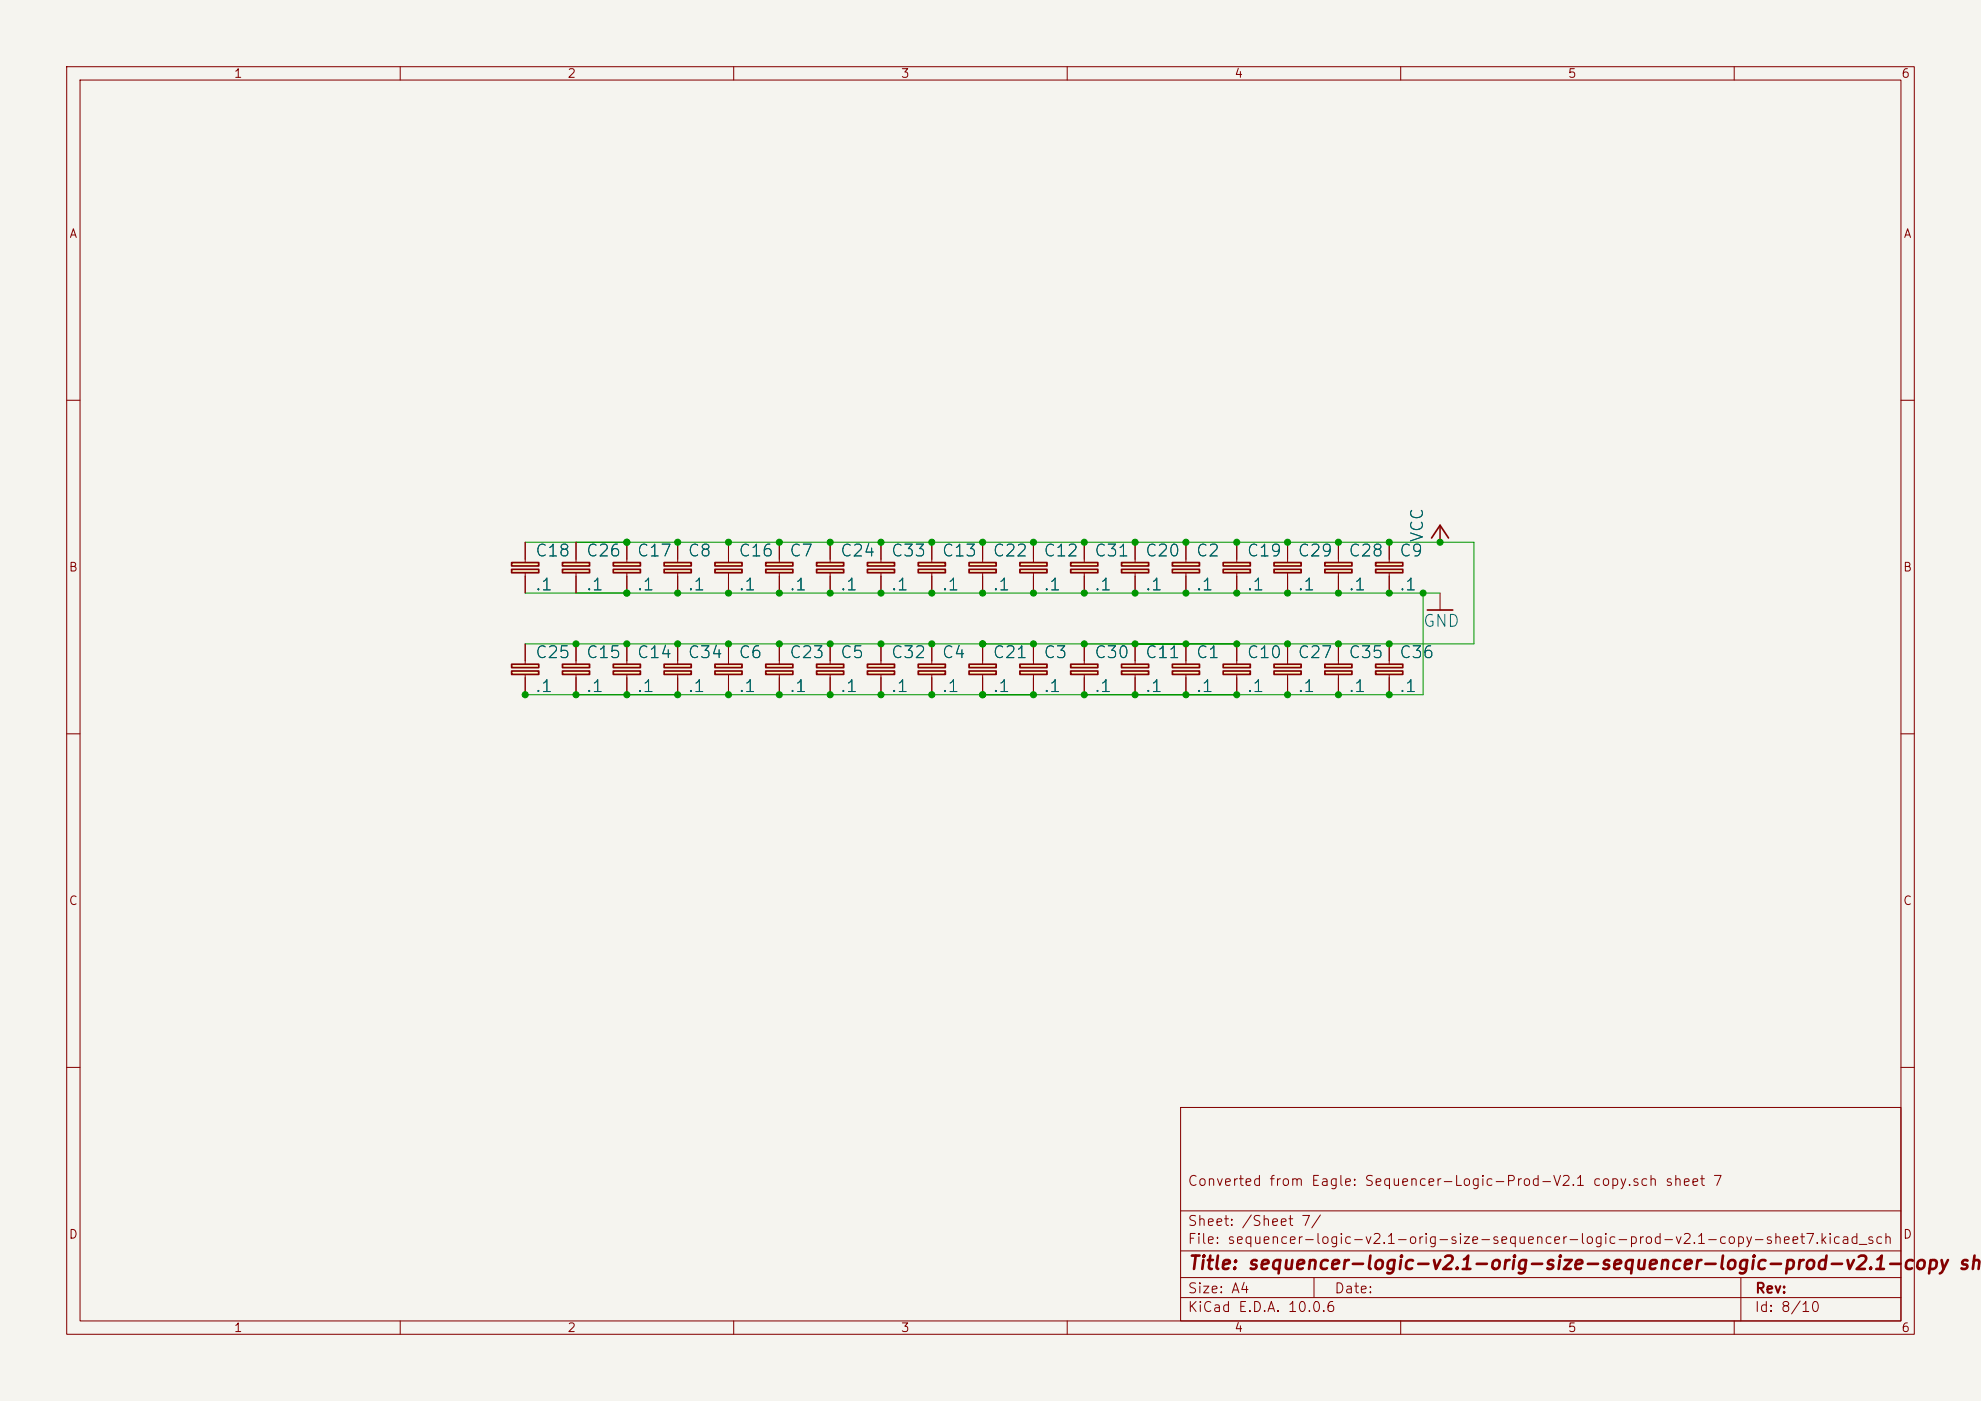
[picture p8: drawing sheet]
<svg xmlns="http://www.w3.org/2000/svg" width="297mm" height="210mm" viewBox="0 0 297 210" stroke-linecap="round" stroke-linejoin="round" font-family="sans-serif">
<path d="M0 0h297v210h-297z" fill="#f5f4ef" stroke="#f5f4ef" stroke-width=".15"/>
<g fill="none" stroke="#840000" stroke-width=".15">
<path d="M10 10h277v190h-277zM12 12h273v186h-273zM60 10v2M110 10v2M160 10v2M210 10v2M260 10v2M10 60h2M285 60h2M10 110h2M285 110h2M10 160h2"/>
<path d="M177 166h108v32h-108zM285 160h2M60 198v2M110 198v2M160 198v2M177 194.5h108M177 191.5h108M177 187.5h108M177 181.5h108M197 191.5v3M210 198v2M260 198v2"/>
<path d="M261 191.5v6.5"/>
</g>
<g fill="#ffffc2">
<path d="M107.2 84.3h4.1v.5h-4.1z"/>
<path d="M107.2 85.3h4.1v.6h-4.1z"/>
</g>
<path d="M107.2 84.3h4.1v.5h-4.1zM107.2 85.3h4.1v.6h-4.1z" fill="none" stroke="#840000" stroke-width=".25"/>
<path d="M109.2 81.3v3M109.2 85.9v3" fill="none" stroke="#840000" stroke-width=".15"/>
<g fill="#ffffc2">
<path d="M76.7 99.6h4.1v.5h-4.1z"/>
<path d="M76.7 100.6h4.1v.5h-4.1z"/>
</g>
<path d="M76.7 99.6h4.1v.5h-4.1zM76.7 100.6h4.1v.5h-4.1z" fill="none" stroke="#840000" stroke-width=".25"/>
<path d="M78.7 96.5v3.1M78.7 101.1v3" fill="none" stroke="#840000" stroke-width=".15"/>
<g fill="#ffffc2">
<path d="M191 99.6h4.1v.5h-4.1z"/>
<path d="M191 100.6h4.1v.5h-4.1z"/>
</g>
<path d="M191 99.6h4.1v.5h-4.1zM191 100.6h4.1v.5h-4.1z" fill="none" stroke="#840000" stroke-width=".25"/>
<path d="M193 96.5v3.1M193 101.1v3" fill="none" stroke="#840000" stroke-width=".15"/>
<g fill="#ffffc2">
<path d="M91.9 99.6h4.1v.5h-4.1z"/>
<path d="M91.9 100.6h4.1v.5h-4.1z"/>
</g>
<path d="M91.9 99.6h4.1v.5h-4.1zM91.9 100.6h4.1v.5h-4.1z" fill="none" stroke="#840000" stroke-width=".25"/>
<path d="M94 96.5v3.1M94 101.1v3" fill="none" stroke="#840000" stroke-width=".15"/>
<g fill="#ffffc2">
<path d="M84.3 84.3h4.1v.5h-4.1z"/>
<path d="M84.3 85.3h4.1v.6h-4.1z"/>
</g>
<path d="M84.3 84.3h4.1v.5h-4.1zM84.3 85.3h4.1v.6h-4.1z" fill="none" stroke="#840000" stroke-width=".25"/>
<path d="M86.4 81.3v3M86.4 85.9v3" fill="none" stroke="#840000" stroke-width=".15"/>
<g fill="#ffffc2">
<path d="M76.7 84.3h4.1v.5h-4.1z"/>
<path d="M76.7 85.3h4.1v.6h-4.1z"/>
</g>
<path d="M76.7 84.3h4.1v.5h-4.1zM76.7 85.3h4.1v.6h-4.1z" fill="none" stroke="#840000" stroke-width=".25"/>
<path d="M78.7 81.3v3M78.7 85.9v3" fill="none" stroke="#840000" stroke-width=".15"/>
<g fill="#ffffc2">
<path d="M91.9 84.3h4.1v.5h-4.1z"/>
<path d="M91.9 85.3h4.1v.6h-4.1z"/>
</g>
<path d="M91.9 84.3h4.1v.5h-4.1zM91.9 85.3h4.1v.6h-4.1z" fill="none" stroke="#840000" stroke-width=".25"/>
<path d="M94 81.3v3M94 85.9v3" fill="none" stroke="#840000" stroke-width=".15"/>
<g fill="#ffffc2">
<path d="M175.8 99.6h4v.5h-4z"/>
<path d="M175.8 100.6h4v.5h-4z"/>
</g>
<path d="M175.8 99.6h4v.5h-4zM175.8 100.6h4v.5h-4z" fill="none" stroke="#840000" stroke-width=".25"/>
<path d="M177.8 96.5v3.1M177.8 101.1v3" fill="none" stroke="#840000" stroke-width=".15"/>
<g fill="#ffffc2">
<path d="M183.4 99.6h4.1v.5h-4.1z"/>
<path d="M183.4 100.6h4.1v.5h-4.1z"/>
</g>
<path d="M183.4 99.6h4.1v.5h-4.1zM183.4 100.6h4.1v.5h-4.1z" fill="none" stroke="#840000" stroke-width=".25"/>
<path d="M185.4 96.5v3.1M185.4 101.1v3" fill="none" stroke="#840000" stroke-width=".15"/>
<g fill="#ffffc2">
<path d="M183.4 84.3h4.1v.5h-4.1z"/>
<path d="M183.4 85.3h4.1v.6h-4.1z"/>
</g>
<path d="M183.4 84.3h4.1v.5h-4.1zM183.4 85.3h4.1v.6h-4.1zM214 91.4h3.8" fill="none" stroke="#840000" stroke-width=".25"/>
<path d="M185.4 81.3v3M185.4 85.9v3M215.9 88.9v2.5" fill="none" stroke="#840000" stroke-width=".15"/>
<g fill="#ffffc2">
<path d="M175.8 84.3h4v.5h-4z"/>
<path d="M175.8 85.3h4v.6h-4z"/>
</g>
<path d="M175.8 84.3h4v.5h-4zM175.8 85.3h4v.6h-4z" fill="none" stroke="#840000" stroke-width=".25"/>
<path d="M177.8 81.3v3M177.8 85.9v3" fill="none" stroke="#840000" stroke-width=".15"/>
<g fill="#ffffc2">
<path d="M168.1 99.6h4.1v.5h-4.1z"/>
<path d="M168.1 100.6h4.1v.5h-4.1z"/>
</g>
<path d="M168.1 99.6h4.1v.5h-4.1zM168.1 100.6h4.1v.5h-4.1z" fill="none" stroke="#840000" stroke-width=".25"/>
<path d="M170.2 96.5v3.1M170.2 101.1v3" fill="none" stroke="#840000" stroke-width=".15"/>
<g fill="#ffffc2">
<path d="M191 84.3h4.1v.5h-4.1z"/>
<path d="M191 85.3h4.1v.6h-4.1z"/>
</g>
<path d="M191 84.3h4.1v.5h-4.1zM191 85.3h4.1v.6h-4.1z" fill="none" stroke="#840000" stroke-width=".25"/>
<path d="M193 81.3v3M193 85.9v3" fill="none" stroke="#840000" stroke-width=".15"/>
<g fill="#ffffc2">
<path d="M198.6 99.6h4.1v.5h-4.1z"/>
<path d="M198.6 100.6h4.1v.5h-4.1z"/>
</g>
<path d="M198.6 99.6h4.1v.5h-4.1zM198.6 100.6h4.1v.5h-4.1z" fill="none" stroke="#840000" stroke-width=".25"/>
<path d="M200.7 96.5v3.1M200.7 101.1v3" fill="none" stroke="#840000" stroke-width=".15"/>
<g fill="#ffffc2">
<path d="M168.1 84.3h4.1v.5h-4.1z"/>
<path d="M168.1 85.3h4.1v.6h-4.1z"/>
</g>
<path d="M168.1 84.3h4.1v.5h-4.1zM168.1 85.3h4.1v.6h-4.1z" fill="none" stroke="#840000" stroke-width=".25"/>
<path d="M170.2 81.3v3M170.2 85.9v3" fill="none" stroke="#840000" stroke-width=".15"/>
<g fill="#ffffc2">
<path d="M160.5 84.3h4.1v.5h-4.1z"/>
<path d="M160.5 85.3h4.1v.6h-4.1z"/>
</g>
<path d="M160.5 84.3h4.1v.5h-4.1zM160.5 85.3h4.1v.6h-4.1z" fill="none" stroke="#840000" stroke-width=".25"/>
<path d="M162.6 81.3v3M162.6 85.9v3" fill="none" stroke="#840000" stroke-width=".15"/>
<g fill="#ffffc2">
<path d="M206.2 99.6h4.1v.5h-4.1z"/>
<path d="M206.2 100.6h4.1v.5h-4.1z"/>
</g>
<path d="M206.2 99.6h4.1v.5h-4.1zM206.2 100.6h4.1v.5h-4.1z" fill="none" stroke="#840000" stroke-width=".25"/>
<path d="M208.3 96.5v3.1M208.3 101.1v3" fill="none" stroke="#840000" stroke-width=".15"/>
<g fill="#ffffc2">
<path d="M160.5 99.6h4.1v.5h-4.1z"/>
<path d="M160.5 100.6h4.1v.5h-4.1z"/>
</g>
<path d="M160.5 99.6h4.1v.5h-4.1zM160.5 100.6h4.1v.5h-4.1z" fill="none" stroke="#840000" stroke-width=".25"/>
<path d="M162.6 96.5v3.1M162.6 101.1v3" fill="none" stroke="#840000" stroke-width=".15"/>
<g fill="#ffffc2">
<path d="M152.9 99.6h4.1v.5h-4.1z"/>
<path d="M152.9 100.6h4.1v.5h-4.1z"/>
</g>
<path d="M152.9 99.6h4.1v.5h-4.1zM152.9 100.6h4.1v.5h-4.1z" fill="none" stroke="#840000" stroke-width=".25"/>
<path d="M154.9 96.5v3.1M154.9 101.1v3" fill="none" stroke="#840000" stroke-width=".15"/>
<g fill="#ffffc2">
<path d="M198.6 84.3h4.1v.5h-4.1z"/>
<path d="M198.6 85.3h4.1v.6h-4.1z"/>
</g>
<path d="M198.6 84.3h4.1v.5h-4.1zM198.6 85.3h4.1v.6h-4.1z" fill="none" stroke="#840000" stroke-width=".25"/>
<path d="M200.7 81.3v3M200.7 85.9v3" fill="none" stroke="#840000" stroke-width=".15"/>
<g fill="#ffffc2">
<path d="M206.2 84.3h4.1v.5h-4.1z"/>
<path d="M206.2 85.3h4.1v.6h-4.1z"/>
</g>
<path d="M206.2 84.3h4.1v.5h-4.1zM206.2 85.3h4.1v.6h-4.1z" fill="none" stroke="#840000" stroke-width=".25"/>
<path d="M208.3 81.3v3M208.3 85.9v3" fill="none" stroke="#840000" stroke-width=".15"/>
<g fill="#ffffc2">
<path d="M152.9 84.3h4.1v.5h-4.1z"/>
<path d="M152.9 85.3h4.1v.6h-4.1z"/>
</g>
<path d="M152.9 84.3h4.1v.5h-4.1zM152.9 85.3h4.1v.6h-4.1zM214.6 80.6l1.3-1.9 1.3 1.9" fill="none" stroke="#840000" stroke-width=".25"/>
<path d="M215.9 78.7v2.6M154.9 81.3v3M154.9 85.9v3" fill="none" stroke="#840000" stroke-width=".15"/>
<g fill="#ffffc2">
<path d="M122.4 99.6h4.1v.5h-4.1z"/>
<path d="M122.4 100.6h4.1v.5h-4.1z"/>
</g>
<path d="M122.4 99.6h4.1v.5h-4.1zM122.4 100.6h4.1v.5h-4.1z" fill="none" stroke="#840000" stroke-width=".25"/>
<path d="M124.5 96.5v3.1M124.5 101.1v3" fill="none" stroke="#840000" stroke-width=".15"/>
<g fill="#ffffc2">
<path d="M145.3 99.6h4.1v.5h-4.1z"/>
<path d="M145.3 100.6h4.1v.5h-4.1z"/>
</g>
<path d="M145.3 99.6h4.1v.5h-4.1zM145.3 100.6h4.1v.5h-4.1z" fill="none" stroke="#840000" stroke-width=".25"/>
<path d="M147.3 96.5v3.1M147.3 101.1v3" fill="none" stroke="#840000" stroke-width=".15"/>
<g fill="#ffffc2">
<path d="M84.3 99.6h4.1v.5h-4.1z"/>
<path d="M84.3 100.6h4.1v.5h-4.1z"/>
</g>
<path d="M84.3 99.6h4.1v.5h-4.1zM84.3 100.6h4.1v.5h-4.1z" fill="none" stroke="#840000" stroke-width=".25"/>
<path d="M86.4 96.5v3.1M86.4 101.1v3" fill="none" stroke="#840000" stroke-width=".15"/>
<g fill="#ffffc2">
<path d="M114.8 84.3h4.1v.5h-4.1z"/>
<path d="M114.8 85.3h4.1v.6h-4.1z"/>
</g>
<path d="M114.8 84.3h4.1v.5h-4.1zM114.8 85.3h4.1v.6h-4.1z" fill="none" stroke="#840000" stroke-width=".25"/>
<path d="M116.8 81.3v3M116.8 85.9v3" fill="none" stroke="#840000" stroke-width=".15"/>
<g fill="#ffffc2">
<path d="M114.8 99.6h4.1v.5h-4.1z"/>
<path d="M114.8 100.6h4.1v.5h-4.1z"/>
</g>
<path d="M114.8 99.6h4.1v.5h-4.1zM114.8 100.6h4.1v.5h-4.1z" fill="none" stroke="#840000" stroke-width=".25"/>
<path d="M116.8 96.5v3.1M116.8 101.1v3" fill="none" stroke="#840000" stroke-width=".15"/>
<g fill="#ffffc2">
<path d="M130 84.3h4.1v.5h-4.1z"/>
<path d="M130 85.3h4.1v.6h-4.1z"/>
</g>
<path d="M130 84.3h4.1v.5h-4.1zM130 85.3h4.1v.6h-4.1z" fill="none" stroke="#840000" stroke-width=".25"/>
<path d="M132.1 81.3v3M132.1 85.9v3" fill="none" stroke="#840000" stroke-width=".15"/>
<g fill="#ffffc2">
<path d="M137.7 84.3h4v.5h-4z"/>
<path d="M137.7 85.3h4v.6h-4z"/>
</g>
<path d="M137.7 84.3h4v.5h-4zM137.7 85.3h4v.6h-4z" fill="none" stroke="#840000" stroke-width=".25"/>
<path d="M139.7 81.3v3M139.7 85.9v3" fill="none" stroke="#840000" stroke-width=".15"/>
<g fill="#ffffc2">
<path d="M99.6 84.3h4v.5h-4z"/>
<path d="M99.6 85.3h4v.6h-4z"/>
</g>
<path d="M99.6 84.3h4v.5h-4zM99.6 85.3h4v.6h-4z" fill="none" stroke="#840000" stroke-width=".25"/>
<path d="M101.6 81.3v3M101.6 85.9v3" fill="none" stroke="#840000" stroke-width=".15"/>
<g fill="#ffffc2">
<path d="M145.3 84.3h4.1v.5h-4.1z"/>
<path d="M145.3 85.3h4.1v.6h-4.1z"/>
</g>
<path d="M145.3 84.3h4.1v.5h-4.1zM145.3 85.3h4.1v.6h-4.1z" fill="none" stroke="#840000" stroke-width=".25"/>
<path d="M147.3 81.3v3M147.3 85.9v3" fill="none" stroke="#840000" stroke-width=".15"/>
<g fill="#ffffc2">
<path d="M130 99.6h4.1v.5h-4.1z"/>
<path d="M130 100.6h4.1v.5h-4.1z"/>
</g>
<path d="M130 99.6h4.1v.5h-4.1zM130 100.6h4.1v.5h-4.1z" fill="none" stroke="#840000" stroke-width=".25"/>
<path d="M132.1 96.5v3.1M132.1 101.1v3" fill="none" stroke="#840000" stroke-width=".15"/>
<g fill="#ffffc2">
<path d="M99.6 99.6h4v.5h-4z"/>
<path d="M99.6 100.6h4v.5h-4z"/>
</g>
<path d="M99.6 99.6h4v.5h-4zM99.6 100.6h4v.5h-4z" fill="none" stroke="#840000" stroke-width=".25"/>
<path d="M101.6 96.5v3.1M101.6 101.1v3" fill="none" stroke="#840000" stroke-width=".15"/>
<g fill="#ffffc2">
<path d="M107.2 99.6h4.1v.5h-4.1z"/>
<path d="M107.2 100.6h4.1v.5h-4.1z"/>
</g>
<path d="M107.2 99.6h4.1v.5h-4.1zM107.2 100.6h4.1v.5h-4.1z" fill="none" stroke="#840000" stroke-width=".25"/>
<path d="M109.2 96.5v3.1M109.2 101.1v3" fill="none" stroke="#840000" stroke-width=".15"/>
<g fill="#ffffc2">
<path d="M122.4 84.3h4.1v.5h-4.1z"/>
<path d="M122.4 85.3h4.1v.6h-4.1z"/>
</g>
<path d="M122.4 84.3h4.1v.5h-4.1zM122.4 85.3h4.1v.6h-4.1z" fill="none" stroke="#840000" stroke-width=".25"/>
<path d="M124.5 81.3v3M124.5 85.9v3" fill="none" stroke="#840000" stroke-width=".15"/>
<g fill="#ffffc2">
<path d="M137.7 99.6h4v.5h-4z"/>
<path d="M137.7 100.6h4v.5h-4z"/>
</g>
<path d="M137.7 99.6h4v.5h-4zM137.7 100.6h4v.5h-4z" fill="none" stroke="#840000" stroke-width=".25"/>
<g fill="none" stroke="#840000" stroke-width=".15">
<path d="M215.9 78.7v2.6M78.7 81.3v2.5M78.7 86.4v2.5M78.7 96.5v2.6M86.4 81.3v2.5M86.4 86.4v2.5M86.4 96.5v2.6M94 81.3v2.5M94 86.4v2.5M94 96.5v2.6M101.6 81.3v2.5M101.6 86.4v2.5"/>
<path d="M101.6 96.5v2.6M109.2 81.3v2.5M109.2 86.4v2.5M109.2 96.5v2.6M116.8 81.3v2.5M116.8 86.4v2.5M116.8 96.5v2.6M124.5 81.3v2.5M124.5 86.4v2.5M124.5 96.5v2.6M132.1 81.3v2.5M132.1 86.4v2.5"/>
<path d="M132.1 96.5v2.6M139.7 81.3v2.5M139.7 86.4v2.5M139.7 96.5v3.1M147.3 81.3v2.5M147.3 86.4v2.5M147.3 96.5v2.6M154.9 81.3v2.5M154.9 86.4v2.5M154.9 96.5v2.6M162.6 81.3v2.5M162.6 86.4v2.5"/>
<path d="M162.6 96.5v2.6M170.2 81.3v2.5M170.2 86.4v2.5M170.2 96.5v2.6M177.8 81.3v2.5M177.8 86.4v2.5M177.8 96.5v2.6M185.4 81.3v2.5M185.4 86.4v2.5M185.4 96.5v2.6M193 81.3v2.5M193 86.4v2.5"/>
<path d="M193 96.5v2.6M200.7 81.3v2.5M200.7 86.4v2.5M200.7 96.5v2.6M208.3 81.3v2.5M208.3 86.4v2.5M208.3 96.5v2.6M78.7 101.6v2.5M86.4 101.6v2.5M94 101.6v2.5M101.6 101.6v2.5M109.2 101.6v2.5"/>
<path d="M116.8 101.6v2.5M124.5 101.6v2.5M132.1 101.6v2.5M139.7 101.1v3M147.3 101.6v2.5M154.9 101.6v2.5M162.6 101.6v2.5M170.2 101.6v2.5M177.8 101.6v2.5M185.4 101.6v2.5M193 101.6v2.5M200.7 101.6v2.5"/>
<path d="M208.3 101.6v2.5"/>
</g>
<path d="M78.7 81.3h142.3v15.2h-142.3M78.7 88.9h137.2M213.4 88.9v15.2h-134.7" fill="none" stroke="#009600" stroke-width=".15"/>
<g fill="#009600" stroke="#009600" stroke-width=".15">
<circle cx="200.7" cy="96.5" r=".46"/>
<circle cx="193" cy="104.1" r=".46"/>
<circle cx="200.7" cy="104.1" r=".46"/>
<circle cx="193" cy="96.5" r=".46"/>
<circle cx="208.3" cy="96.5" r=".46"/>
<circle cx="193" cy="81.3" r=".46"/>
<circle cx="193" cy="88.9" r=".46"/>
<circle cx="208.3" cy="104.1" r=".46"/>
<circle cx="200.7" cy="88.9" r=".46"/>
<circle cx="200.7" cy="81.3" r=".46"/>
<circle cx="208.3" cy="81.3" r=".46"/>
<circle cx="208.3" cy="88.9" r=".46"/>
<circle cx="213.4" cy="88.9" r=".46"/>
<circle cx="215.9" cy="81.3" r=".46"/>
<circle cx="116.8" cy="96.5" r=".46"/>
<circle cx="116.8" cy="88.9" r=".46"/>
<circle cx="116.8" cy="81.3" r=".46"/>
<circle cx="109.2" cy="81.3" r=".46"/>
<circle cx="101.6" cy="88.9" r=".46"/>
<circle cx="101.6" cy="81.3" r=".46"/>
<circle cx="109.2" cy="96.5" r=".46"/>
<circle cx="101.6" cy="104.1" r=".46"/>
<circle cx="109.2" cy="104.1" r=".46"/>
<circle cx="101.6" cy="96.5" r=".46"/>
<circle cx="109.2" cy="88.9" r=".46"/>
<circle cx="147.3" cy="96.5" r=".46"/>
<circle cx="139.7" cy="104.1" r=".46"/>
<circle cx="139.7" cy="96.5" r=".46"/>
<circle cx="132.1" cy="81.3" r=".46"/>
<circle cx="124.5" cy="88.9" r=".46"/>
<circle cx="124.5" cy="81.3" r=".46"/>
<circle cx="124.5" cy="104.1" r=".46"/>
<circle cx="116.8" cy="104.1" r=".46"/>
<circle cx="132.1" cy="96.5" r=".46"/>
<circle cx="147.3" cy="81.3" r=".46"/>
<circle cx="147.3" cy="88.9" r=".46"/>
<circle cx="139.7" cy="81.3" r=".46"/>
<circle cx="132.1" cy="88.9" r=".46"/>
<circle cx="139.7" cy="88.9" r=".46"/>
<circle cx="147.3" cy="104.1" r=".46"/>
<circle cx="124.5" cy="96.5" r=".46"/>
<circle cx="132.1" cy="104.1" r=".46"/>
<circle cx="154.9" cy="81.3" r=".46"/>
<circle cx="154.9" cy="88.9" r=".46"/>
<circle cx="154.9" cy="104.1" r=".46"/>
<circle cx="154.9" cy="96.5" r=".46"/>
<circle cx="162.6" cy="104.1" r=".46"/>
<circle cx="162.6" cy="81.3" r=".46"/>
<circle cx="162.6" cy="88.9" r=".46"/>
<circle cx="177.8" cy="96.5" r=".46"/>
<circle cx="162.6" cy="96.5" r=".46"/>
<circle cx="177.8" cy="81.3" r=".46"/>
<circle cx="170.2" cy="81.3" r=".46"/>
<circle cx="170.2" cy="88.9" r=".46"/>
<circle cx="177.8" cy="88.9" r=".46"/>
<circle cx="185.4" cy="96.5" r=".46"/>
<circle cx="185.4" cy="104.1" r=".46"/>
<circle cx="177.8" cy="104.1" r=".46"/>
<circle cx="170.2" cy="104.1" r=".46"/>
<circle cx="170.2" cy="96.5" r=".46"/>
<circle cx="185.4" cy="88.9" r=".46"/>
<circle cx="185.4" cy="81.3" r=".46"/>
<circle cx="94" cy="81.3" r=".46"/>
<circle cx="94" cy="88.9" r=".46"/>
<circle cx="94" cy="96.5" r=".46"/>
<circle cx="86.4" cy="96.5" r=".46"/>
<circle cx="78.7" cy="104.1" r=".46"/>
<circle cx="86.4" cy="104.1" r=".46"/>
<circle cx="94" cy="104.1" r=".46"/>
</g>
<text font-size="2" fill="#840000" x="178" y="190.8">Title: sequencer-logic-v2.1-orig-size-sequencer-logic-prod-v2.1-copy she</text>
<g font-size="1.8" fill="#006464">
<text x="80.1" y="83.9">C18</text>
<text x="87.7" y="83.9">C26</text>
<text x="95.4" y="83.9">C17</text>
<text x="103" y="83.9">C8</text>
<text x="110.6" y="83.9">C16</text>
<text x="118.2" y="83.9">C7</text>
<text x="125.8" y="83.9">C24</text>
<text x="133.5" y="83.9">C33</text>
<text x="141.1" y="83.9">C13</text>
<text x="148.7" y="83.9">C22</text>
<text x="156.3" y="83.9">C12</text>
<text x="163.9" y="83.9">C31</text>
<text x="171.6" y="83.9">C20</text>
<text x="179.2" y="83.9">C2</text>
<text x="186.8" y="83.9">C19</text>
<text x="194.4" y="83.9">C29</text>
<text x="202" y="83.9">C28</text>
<text x="209.7" y="83.9">C9</text>
<text x="213.8" y="81.4" transform="rotate(-90 213.8 81.4)">VCC</text>
<text x="80.1" y="89">.1</text>
<text x="87.7" y="89">.1</text>
<text x="95.4" y="89">.1</text>
<text x="103" y="89">.1</text>
<text x="110.6" y="89">.1</text>
<text x="118.2" y="89">.1</text>
<text x="125.8" y="89">.1</text>
<text x="133.5" y="89">.1</text>
<text x="141.1" y="89">.1</text>
<text x="148.7" y="89">.1</text>
<text x="156.3" y="89">.1</text>
<text x="163.9" y="89">.1</text>
<text x="171.6" y="89">.1</text>
<text x="179.2" y="89">.1</text>
<text x="186.8" y="89">.1</text>
<text x="194.4" y="89">.1</text>
<text x="202" y="89">.1</text>
<text x="209.7" y="89">.1</text>
<text x="213.2" y="94.4">GND</text>
<text x="80.1" y="99.1">C25</text>
<text x="87.7" y="99.1">C15</text>
<text x="95.4" y="99.1">C14</text>
<text x="103" y="99.1">C34</text>
<text x="110.6" y="99.1">C6</text>
<text x="118.2" y="99.1">C23</text>
<text x="125.8" y="99.1">C5</text>
<text x="133.5" y="99.1">C32</text>
<text x="141.1" y="99.1">C4</text>
<text x="148.7" y="99.1">C21</text>
<text x="156.3" y="99.1">C3</text>
<text x="163.9" y="99.1">C30</text>
<text x="171.6" y="99.1">C11</text>
<text x="179.2" y="99.1">C1</text>
<text x="186.8" y="99.1">C10</text>
<text x="194.4" y="99.1">C27</text>
<text x="202" y="99.1">C35</text>
<text x="209.7" y="99.1">C36</text>
<text x="80.1" y="104.2">.1</text>
<text x="87.7" y="104.2">.1</text>
<text x="95.4" y="104.2">.1</text>
<text x="103" y="104.2">.1</text>
<text x="110.6" y="104.2">.1</text>
<text x="118.2" y="104.2">.1</text>
<text x="125.8" y="104.2">.1</text>
<text x="133.5" y="104.2">.1</text>
<text x="141.1" y="104.2">.1</text>
<text x="148.7" y="104.2">.1</text>
<text x="156.3" y="104.2">.1</text>
<text x="163.9" y="104.2">.1</text>
<text x="171.6" y="104.2">.1</text>
<text x="179.2" y="104.2">.1</text>
<text x="186.8" y="104.2">.1</text>
<text x="194.4" y="104.2">.1</text>
<text x="202" y="104.2">.1</text>
<text x="209.7" y="104.2">.1</text>
</g>
<g font-size="1.5" fill="#840000">
<text x="178" y="178.1">Converted from Eagle: Sequencer-Logic-Prod-V2.1 copy.sch sheet 7</text>
<text x="178" y="184.1">Sheet: /Sheet 7/</text>
<text x="178" y="186.8">File: sequencer-logic-v2.1-orig-size-sequencer-logic-prod-v2.1-copy-sheet7.kicad_sch</text>
<text x="178" y="197">KiCad E.D.A. 10.0.6</text>
<text x="178" y="194.2">Size: A4</text>
<text x="200" y="194.2">Date:</text>
<text x="263" y="197">Id: 8/10</text>
<text x="263" y="194.2">Rev:</text>
</g>
<g font-size="1.3" fill="#840000">
<text x="35" y="12">1</text>
<text x="85" y="12">2</text>
<text x="135" y="12">3</text>
<text x="185" y="12">4</text>
<text x="235" y="12">5</text>
<text x="285" y="12">6</text>
<text x="10.3" y="36">A</text>
<text x="285.3" y="36">A</text>
<text x="10.2" y="86">B</text>
<text x="285.2" y="86">B</text>
<text x="10.2" y="136">C</text>
<text x="285.2" y="136">C</text>
<text x="10.2" y="186">D</text>
<text x="285.2" y="186">D</text>
<text x="35" y="200">1</text>
<text x="85" y="200">2</text>
<text x="135" y="200">3</text>
<text x="185" y="200">4</text>
<text x="235" y="200">5</text>
<text x="285" y="200">6</text>
</g>
</svg>
